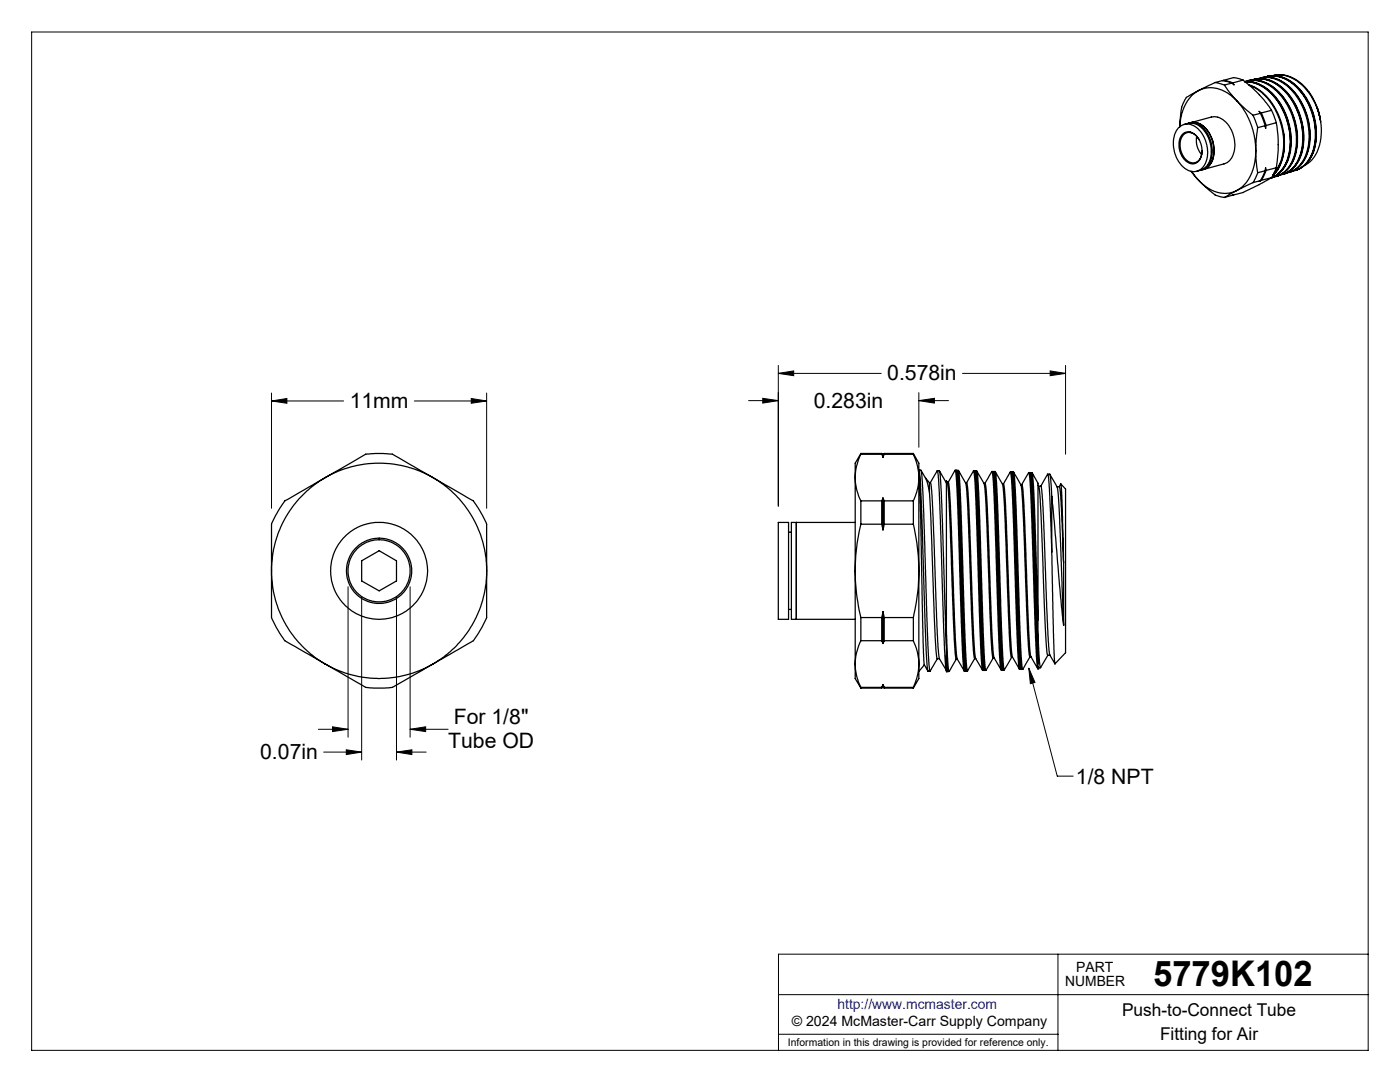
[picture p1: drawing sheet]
<svg xmlns="http://www.w3.org/2000/svg" width="279mm" height="216mm" viewBox="0 0 279 216" stroke-linecap="round" stroke-linejoin="round" font-family="sans-serif">
<g fill="none" stroke="#000" stroke-width=".2">
<path d="M6.3 6.4h266.7v203.2h-266.7zM54.2 78.4v23M94.1 79.5l3 .5-3 .5zM97.1 78.4v23M149.4 79.9h5.9M152.2 79.5l3.1 .4-3.1 .5zM155.3 74.5l3.1-.5v1zM155.3 72.9v28.2M155.3 74.5h20.6M183.4 79.9l3.1-.4v.9zM183.4 78.4v10.9M183.4 79.9h5.9"/>
<path d="M192.1 74.5h20.6M209.6 74l3.1 .5-3.1 .5zM212.7 72.9v17.7M54.2 80l3.1-.5v1zM54.2 80h14.4M82.7 80h14.4M69.5 117.1v30M72.2 119.1v32.6M79.1 119.1v32.6M81.8 117.1v30M205.3 133.3l5.7 21.6h3.2M205.3 133.3l1.3 2.9-1 .2z"/>
<path d="M63.5 145.5h6M64.6 150.1h7.6M66.4 145l3.1 .5-3.1 .5zM69.1 149.6l3.1 .5-3.1 .5zM79.1 150.1l3.1-.5v1zM79.1 150.1h6M81.8 145.5l3.1-.5v1zM81.8 145.5h7.6M155.4 198.5h117.6M211.1 190.4v19.2M273 190.4h-117.6v19.2M155.4 206.4h55.7"/>
</g>
<g fill="#000">
<path d="M205.3 133.3l1.3 2.9-1 .2z"/>
<path d="M94.1 79.5l3 .5-3 .5zM54.2 80l3.1-.5v1zM79.1 150.1l3.1-.5v1zM69.1 149.6l3.1 .5-3.1 .5zM66.4 145l3.1 .5-3.1 .5zM81.8 145.5l3.1-.5v1zM183.4 79.9l3.1-.4v.9zM152.2 79.5l3.1 .4-3.1 .5zM155.3 74.5l3.1-.5v1zM209.6 74l3.1 .5-3.1 .5z"/>
</g>
<g fill="none" stroke="#000" stroke-width=".25">
<path d="M236.7 19.4l2.5-1.3-1.4 .9-1.1 1.6-.8 2-.5 2.7a11.7 11.7 0 0 1 .8-4.9zM239.2 18.1l1.7-.6 2 .1 2 .9 .9 .6 1 1M242.5 16.5l-3.3 1.6M242.5 16.5l1.9 .5M242.5 16.5l1.6-.4 1.8 .5M244.1 16.1l1.9 .4M244.1 16.1h-.1M244.4 17l1 1.4 1.4 1.7M245.9 16.6l-1.5 .4M246 16.5l.3 .4-.4-.3M248.1 16l1.1 .9a23 23 0 0 1 4.6 5.1M248.1 16l-1.9-.5-2.1 .6"/>
<path d="M248.1 16l-2.1 .5M248.4 16.3a7.7 7.7 0 0 1 6.9 4l1.1 2a11.8 11.8 0 0 1-.2 11.2 5.3 5.3 0 0 1-2.6 2.1M248.4 16.3a6.7 6.7 0 0 1 7 2.6 13.2 13.2 0 0 1 2.4 13.3 5.2 5.2 0 0 1-3.7 3.1M248.5 16.3a8.1 8.1 0 0 1 6.9 4.6l1.3 2.8 .6 2.4 .2 1.4a8.5 8.5 0 0 1-2.8 7.5l-1.1 .6M248.5 16.3a8 8 0 0 1 6.8 4.1 13.1 13.1 0 0 1 1.3 12.4 5.2 5.2 0 0 1-3 2.8M248.5 16.3a8.1 8.1 0 0 1 6.9 4.5 12.9 12.9 0 0 1 1.1 12.1 5.2 5.2 0 0 1-2.9 2.7M249.1 16.1a7.1 7.1 0 0 1 6.9 3.1l1.4 2.2a12.5 12.5 0 0 1 .4 11.3 5 5 0 0 1-3 2.5M249.1 16.1l-.2 .1M249.1 16.1a7 7 0 0 1 6.8 3.1 13 13 0 0 1 1.9 13.4 5.4 5.4 0 0 1-3 2.6M249.2 16.9a11.1 11.1 0 0 1 6.7 8.1 10.6 10.6 0 0 1-1.4 9.4l-.3 .3M249.3 17a11.4 11.4 0 0 1 6.6 8.6v.3a10.3 10.3 0 0 1-1.6 8.5M249.7 16a6.6 6.6 0 0 1 6.9 2.5 13.2 13.2 0 0 1 2.4 13.5 5.1 5.1 0 0 1-3.6 2.9"/>
<path d="M250.2 15.8h.1M250.3 15.8a7.1 7.1 0 0 1 6.8 3.1 13.2 13.2 0 0 1 2.1 12.8 5.2 5.2 0 0 1-3.2 3.1M250.4 15.8a7 7 0 0 1 6.9 3.1l.3 .4a13 13 0 0 1 1.6 12.7l-.1 .2a5.1 5.1 0 0 1-3 2.5M250.4 15.8h-.1M250.4 15.8a7.1 7.1 0 0 1 6.9 3.2 13.1 13.1 0 0 1 2 12.8 5.3 5.3 0 0 1-3.2 2.9M251 15.7a6.6 6.6 0 0 1 6.8 2.3l.4 .5a13.1 13.1 0 0 1 2.2 13l-.2 .2a5 5 0 0 1-3.5 2.8M251.7 15.5a6.8 6.8 0 0 1 6.6 2.8l.3 .3a13.2 13.2 0 0 1 2 12.7 5.4 5.4 0 0 1-3.2 3.1M251.7 15.5l-.2 .1M251.7 15.5a6.9 6.9 0 0 1 6.6 2.9 13 13 0 0 1 2.2 13.1 5.6 5.6 0 0 1-3.1 2.9M252.3 15.4a6.6 6.6 0 0 1 7 2.6l.2 .2a12.9 12.9 0 0 1 2 13.2 5 5 0 0 1-3.5 2.7M252.9 15.2h.1M252.9 15.2l-.1 .1"/>
<path d="M252.9 15.2a6.8 6.8 0 0 1 6.6 2.9 13.1 13.1 0 0 1 2.2 13 5.2 5.2 0 0 1-3.1 2.9M253 15.2a6.9 6.9 0 0 1 6.7 3 13 13 0 0 1 2.1 12.9l-.8 1.2-.6 .7M253 15.2a7.1 7.1 0 0 1 6.9 3.3 12.8 12.8 0 0 1 1.8 12.6l-.5 1-.8 .9M254.1 15.1a6.7 6.7 0 0 1 6.6 2.8 12.9 12.9 0 0 1 2.9 6.4M254.2 15.1a7 7 0 0 1 7 3.2l.8 1.3 .7 1.5 .5 1.5 .4 1.7M235.1 25.6l1.2-.8h1.3l.7 .3 .8 .6 1.2 1.7 .6 2v2l-.6 1.7-.4 .5-.8 .5-1.3 .1-1.3-.5-.6-.6-1.1-1.6-.6-2v-1.4l.3-1.5zM235.9 26.9l.8-.5h1l1.1 .7 .7 1.1 .4 1.3v1.3l-.4 1.1-.8 .7-.8 .1-.6-.2-.6-.3-.9-1.1-.5-1.5v-1.2l.2-1zM236.3 24.8l1.6-.2 1.4 .5 .7 .6 .9 1.2 .7 1.8 .1 2.1-.5 1.8-.9 1-1.5 .6M237.2 24.6h1.2l1.3 .6 1.2 1.4 .8 1.8 .2 2.1-.2 1.5-.9 1.3-1.1 .6M237.6 24.5l4.2-1.1 .7-.1 .7 .1 .9 .5 1.2 1.2 .6 1 .4 1.5 .2 1.1-.1 1.2-.4 1.2-.4 .8-.7 .6-.6 .2-4.2 1.1M237.6 24.5h1.3l.6 .2 .8 .6 1 1.2 .8 1.8 .2 2.1-.3 1.6-.9 1.3-1 .5M237.6 24.5l-.3 .1"/>
<path d="M237.7 34.2l1.5 1.8M237.8 34.2l1.4 1.8M238.8 27.2v1.2l.1 .8 .5 1.2 .4 .4M239.2 36l2 1.6 1.9 .8 2.1 .2 1.6-.6M239.2 36l.3 .3a14.4 14.4 0 0 0 3.4 2.8l1.5 .3M239.3 27.8l-.6-.7-.6-.5-.6-.2-1 .2-.4 .4-.5 .9-.1 1.4 .2 .8 .8 1.6 .7 .5 .9 .3 .7-.1 .5-.4 .4-.8 .2-1.1M240.1 33.8l-.3 .1M246 38.9h.1M246 38.9l.3-.1-1.9 .6M246.8 20.1l1.2 1.5 1.4 2.5 .9 3 .3 3M246.8 20.1l3.2 2.9M246.8 38l-2.4 1.4"/>
<path d="M250 23l1 2.5M250 36.4l-3.2 1.6M250.6 30.1l-.3 2.7-.7 2.1-1 1.7-.8 .8-1 .6M250.6 30.1l.4 4.4M251 25.5l-.3 2.5-.1 2.1M251 34.5l-1 1.9M251.5 22.6l1 2.5M251.5 22.6l-1.5 .4M251.5 36.1l-1.5 .3M251.7 22.5l-.4-.3 .2 .4M251.7 22.5l1 2.5M251.7 36l-.4 .2 .2-.1"/>
<path d="M252.5 34.1l-1 2M252.5 25.1l-1.5 .4M252.5 34.1l-1.5 .4M252.7 34l-.1-.5-.1 .6M252.7 25l-.1 .6-.1-.5M252.7 34l-1 2M253.8 22l.9 2.5M253.8 35.5l-5.7 2.9-2.1 .5M253.8 22l-2.1 .5M253.8 35.5l-2.1 .5M254.7 24.5a26 26 0 0 1 0 9M254.7 33.5l-.9 2"/>
<path d="M254.7 24.5l-2 .5M254.7 33.5l-2 .5M254.8 35.2h-.1M254.8 35.2h.1M255.1 33.7l-1 1.2M255.1 33.7l-1.1 1.3M255.5 32.7l-.5 1.1-.9 1M256 34.8h.1M256.1 34.7l-.1 .1M256.2 26.6a11.4 11.4 0 0 1-1.1 7.1M257.4 34.4h-.2M258.6 34h.1"/>
<path d="M260.4 33l-.9 .6-.8 .4M262.8 21.3l.7 2.6M262.9 21.5l.6 2.3-.6-2.3M263.6 24.3a8.7 8.7 0 0 1-2.4 8.2l-.9 .5M64.9 95.3l-.8 .5a21.4 21.4 0 0 0-9.9 18.1M64.9 95.3l.3-.2a21.6 21.6 0 0 1 21.2 .2M64.9 95.3l-6.2 3.6a5 5 0 0 0-2.9 2.6l-.8 1.4a5.6 5.6 0 0 0-.8 4v7M64.9 95.3l8.1-4.7 3.8-.1a4.5 4.5 0 0 1 3.4 1.2l6.2 3.6M86.4 95.3l2.3 1.5 1.3 1.1 1.7 1.7 1.5 1.9a21.3 21.3 0 0 1 3.9 12.4M86.4 95.3l8.1 4.6 1.8 3a5.6 5.6 0 0 1 .8 4.1v6.9M170.7 95.3l.3 2.3 .8 2.3M170.7 95.3v18.6"/>
<path d="M171.8 99.9v4.7M171.8 90.6l-.9 2.5-.2 2.2M171.8 90.5v.1M171.8 90.5l-1.1 1.9v2.9M171.8 90.5h4.2M171.8 99.9h4.2M171.8 90.6h4.2M176 99.9v4.7M176 90.6l.2 .6M176 90.5v.1M176 90.5l.2 .4M176.2 99.4v6.3"/>
<path d="M176.2 99.4l.3 .5M176.2 99.4l-.2 .5M176.2 90.9v.3M176.5 99.9v4.7M176.5 90.6l-.3 .6M176.5 90.5v.1M176.5 90.5l-.3 .4M176.5 90.5h5.8M176.5 99.9h5.8M176.5 90.6h5.8M182.3 99.9v4.7M182.3 90.6l.8 2.4 .3 2.3"/>
<path d="M182.3 90.5v.1M182.3 90.5l1.1 1.9v2.9M183.4 93.8h.1M183.4 95.3l-.3 2.2-.8 2.4M183.4 95.3v18.6M183.4 93.8l.3 1.9 .2 4.2 1 31.2 .2 2.7 .5 .1M183.4 93.8l.3 5.3 .5 29.1 .3 4.4M183.4 93.8h.4M183.8 93.8l.2 1.3 .2 3.8 .9 27.2 .3 6.4 .2 1.4 1.5-2.5M183.8 93.8l1.2 2.2 .5 2.2M184.7 95.4l.8 .9M185.5 98.2l1.3 31.3 .2 1.9h.5"/>
<path d="M185.5 96.3v1.9M185.5 96.3h.2M185.7 96.3l.2 .9 .2 3.1 1.2 29.9 .2 1.2 1.4 2.4M187 93.9l-1.3 2.4M187 93.9l.3 1 .2 3.4 .8 26.9 .3 5.7 .3 2.9M187 93.9h.5l.1 .6 .3 4.3 1 30.1M187.5 94l1.4 2.4M189 96.2h.2M189.2 96.2l1.4-2.4 .3 1.4 .2 4.7 1 31.2 .3 2.6v.2h.3M189.2 96.2l.3 1.3 .2 3.4 .8 22.3 .4 7.2 .1 1 1.4 2.5M190.6 93.8h.2M190.8 93.8l.2 .1"/>
<path d="M190.8 93.8l.2 1.1 .3 4.3 .9 29 .2 4.4 .3 1.3M191 93.9h.3l.1 .4 .2 3.3 1 29.7 .2 4.9 .3 1.7 1.4-2.5M191 93.9l.2 1 .3 5 .9 28.1 .3 4.6 .2 1.3M191.3 93.9l.7 1.3a5.7 5.7 0 0 1 1 4l1.1 27.4 .2 3.5 .2 1.3M192.7 96.3h.2M192.9 96.3l1.4-2.4 .3 1.9 .2 4.2 .9 28.7 .2 3.8 .2 1.3M192.9 96.3l.2 1.3 .3 4 1.1 28.3 .2 1.5 1.4 2.4M194.3 93.9l.2 .1M194.5 94h.2M194.5 94l.2 .9 .3 5.1 .9 28.8 .4 5M194.7 94h.2M194.7 94l.2 1.3 .3 4.5 .9 28.8 .2 3.8 .3 1.4"/>
<path d="M194.9 94l.2 1 .2 3.4 .9 27.8 .3 5.3 .2 2.3 1.5-2.5M194.9 94l1.5 2.6 .2 .9 .4 7.8 .8 21.9 .3 3.9 .1 .2h.2M196.4 96.4h.2M196.6 96.4l1.4-2.3 .4 5 .8 25.8 .5 8.4a.23 .23 0 0 0 0 .3 .23 .23 0 0 0 .3 .1M196.6 96.4l.2 1.2 .3 4 .8 23.8 .3 4.3 .2 1.6M198 94.1h.2M198.2 94.1h.2M198.2 94.1l.2 1.3 .2 4.5 1 28.6 .2 3.8 .2 1.4M198.4 94.1h.1a1.75 1.75 0 0 1 .3 1.4l.4 7.2 .8 25 .2 4.1 .2 1.9 1.5-2.5M198.4 94.1l.2 1.7 .3 3.9 .9 28.6 .2 4.3 .2 1.1M198.6 94.1l1.5 2.5M200.1 96.6a.46 .46 0 0 1 .3 .7l.4 6.7 1 25.5 .2 1.6 1.4 2.4"/>
<path d="M200.1 96.6l.4 4.6 1.1 28.3a2.24 2.24 0 0 0 .4 1.7h.1M200.2 96.6l1.4-2.4 .3 1.6 .2 4 .9 26.7 .4 6.7a.25 .25 0 0 0 0 .3 .25 .25 0 0 0 .3 .1M201.6 94.2h.3M201.9 94.2h.2M201.9 94.2l.2 1.3 .3 5.4 .9 28.3 .2 3.3 .2 1.1M202.1 94.2h.2M202.1 94.2l.3 2.2 .2 4.3 .9 28.3 .2 3.4 .2 1.1M203.7 96.7h.3l.1 .7 .3 3.4 1.1 29 .2 1.2 1.4 2.4M203.9 96.7l1.4-2.4 .2 1.1 .3 5.2 .9 28.2 .2 3.5 .3 1.2M205.3 94.3h.2M205.5 94.3a.38 .38 0 0 1 .4 .6l.4 8.4 .9 25.6v-5.2M205.5 94.3l.3 2.2 .2 4.3 .8 25.7 .4 5.9"/>
<path d="M205.7 94.3l.3 .1 .1 .2 .2 3.8 .9 25.3M206 94.3l1.2 2.1v27.3M207.2 96.8l.2 .6 .2 2.3 1.2 29.1 .2 1.8 .6 .1M207.3 97h.4M207.7 97l.2 1 .3 3.5 1.1 27.4 .2 1.7 1 1.9M207.7 97l1.4-2.4 .3 3 .5 12.5M209.1 94.6h.4l.1 .3 .3 4.2M209.5 94.7l1.5 2.5M209.9 99.1l2.4 25.7M209.9 99.1v11M211 97.1h.4M211 97.2l.2 1.5 .3 5 .8 21.1"/>
<path d="M211.4 97.1l.3-.5 .2 3.2 .4 12.4M211.4 97.1l.2 .5 .2 2.7 .5 11.9M211.7 96.6l1 1v32.6l-2.2 2.3M54.2 113.9l.3 3.6a21.4 21.4 0 0 0 10.4 15M54.2 113.9v7.8a5.4 5.4 0 0 0 .9 3.5l.9 1.3a4.6 4.6 0 0 0 2.8 2.5l6.1 3.5M72.2 111.9l3.5-2 3.4 2v4l-3.4 2-3.5-2zM97.1 113.9a21.5 21.5 0 0 1-10.7 18.6M97.1 113.9v7.8a5.3 5.3 0 0 1-.9 3.5l-1.7 2.6-8.1 4.7M155.3 104.2h2.1v19.4h-2.1zM157.4 106.2h.5M158.9 104.2v19.4zM170.7 113.9l.3 4.7 .8 4.6"/>
<path d="M170.7 113.9v18.6M170.7 104.2h-12.8v19.4h12.8M171.8 104.6l-.7 3.8-.3 2.5-.1 3M171.8 104.6h4.2M176 104.6l.2 1.1M176.5 104.6l-.3 1.1M176.5 104.6h5.8M182.3 104.6l.7 3.8 .3 2.5 .1 3M183.4 113.9l-.2 3.9-.9 5.4M183.4 113.9v18.6M209.9 110.1l.3 16.1 .3 6.3M212.3 112.2v12.6"/>
<path d="M64.9 132.5a21.4 21.4 0 0 0 21.5 0M64.9 132.5l6.9 4a5 5 0 0 0 3.4 .8h1.2a5.5 5.5 0 0 0 3.9-1.3l6.1-3.5M157.4 121.6h.5M170.7 132.5l.3 2.4 .8 2.3M170.7 132.5v2.9l1.1 1.9M171.8 123.2v4.6M171.8 127.8l-.9 2.5-.2 2.2M171.8 137.2v.1M171.8 137.3h4.2M171.8 127.8h4.2M171.8 123.2h4.2M171.8 137.2h4.2"/>
<path d="M176 123.2v4.6M176 127.8l.2 .6M176 137.2v.1M176.2 122.1v6.3M176.2 122.1l.3 1.1M176.2 122.1l-.2 1.1M176.2 136.6l.3 .6M176.2 136.6l-.2 .6M176.2 136.6v.3M176.2 136.9l.3 .4M176.2 136.9l-.2 .4M176.5 123.2v4.6"/>
<path d="M176.5 127.8l-.3 .6M176.5 137.2v.1M176.5 137.3h5.8M176.5 127.8h5.8M176.5 123.2h5.8M176.5 137.2h5.8M182.3 127.8l.8 2.3 .3 2.4M182.3 123.2v4.6M182.3 137.2v.1M183.4 132.5l-.3 2.2-.8 2.5M183.4 132.5v2.9l-1.1 1.9M184.5 132.6l.7 1.3"/>
<path d="M184.5 132.7l-1.1 1.3M188.9 126l.2 5.9 .3 2.1 1.5-2.5M188.9 130.8l.2 2.6a.41 .41 0 0 0 .3 .6M188.9 133.6v.4h.1M188.9 126v-30l.3 .7 .2 3.9 1 26.9 .2 2.7 .3 1.3M188.9 126v4.8M188.9 130.8v2.8M188.9 133.6l.1 .4M189 134h.2M190.9 131.5h.2M192.7 133.9h.2M192.9 133.9h.2"/>
<path d="M192.9 133.9h.1M194.5 131.4h.2M196.1 133.8h.2M196.3 133.8h.3M196.6 133.8h.1M198.4 131.3l1.4 2.3M200 133.7h.2M200 133.7h.1M200.2 133.7h.2M204.1 133.5l-.4 .1M205.6 131.1l-1.5 2.4-.5-5.9-.9-28.4-.2-3.7-.2-1.3 1.5 2.5 .1 1.2 1.2 28.2 .3 4.5 .1 .4 .2 .1M207.2 133.5h.1"/>
<path d="M207.2 126.7l.2 5.3 .2 1.2 1.5-2.5M207.2 132.4v1.1M207.2 128.9v3.5M207.2 133l.1 .2h.3M207.2 133.1v.1"/>
<circle cx="75.7" cy="113.9" r="6.2"/>
<circle cx="75.7" cy="113.9" r="9.7"/>
<circle cx="75.7" cy="113.9" r="6.5"/>
</g>
<text font-size="7.1" x="230.2" y="196.8">5779K102</text>
<g font-size="4.2">
<text x="177.1" y="75.9">0.578in</text>
<text x="69.8" y="81.4">11mm</text>
<text x="162.4" y="81.4">0.283in</text>
<text x="89.4" y="149.3">Tube OD</text>
<text x="90.6" y="144.5">For 1/8&quot;</text>
<text x="51.9" y="151.5">0.07in</text>
<text x="214.7" y="156.4">1/8 NPT</text>
</g>
<g font-size="3.5">
<text x="223.9" y="202.8">Push-to-Connect Tube</text>
<text x="231.5" y="207.5">Fitting for Air</text>
</g>
<g font-size="2.8">
<text x="212.6" y="196.8">NUMBER</text>
<text x="214.8" y="194">PART</text>
<text x="158" y="204.8">© 2024 McMaster-Carr Supply Company</text>
</g>
<text font-size="2.8" fill="#00f" x="167.1" y="201.4">http://www.mcmaster.com</text>
<text font-size="2.1" x="157.3" y="208.6">Information in this drawing is provided for reference only.</text>
</svg>
